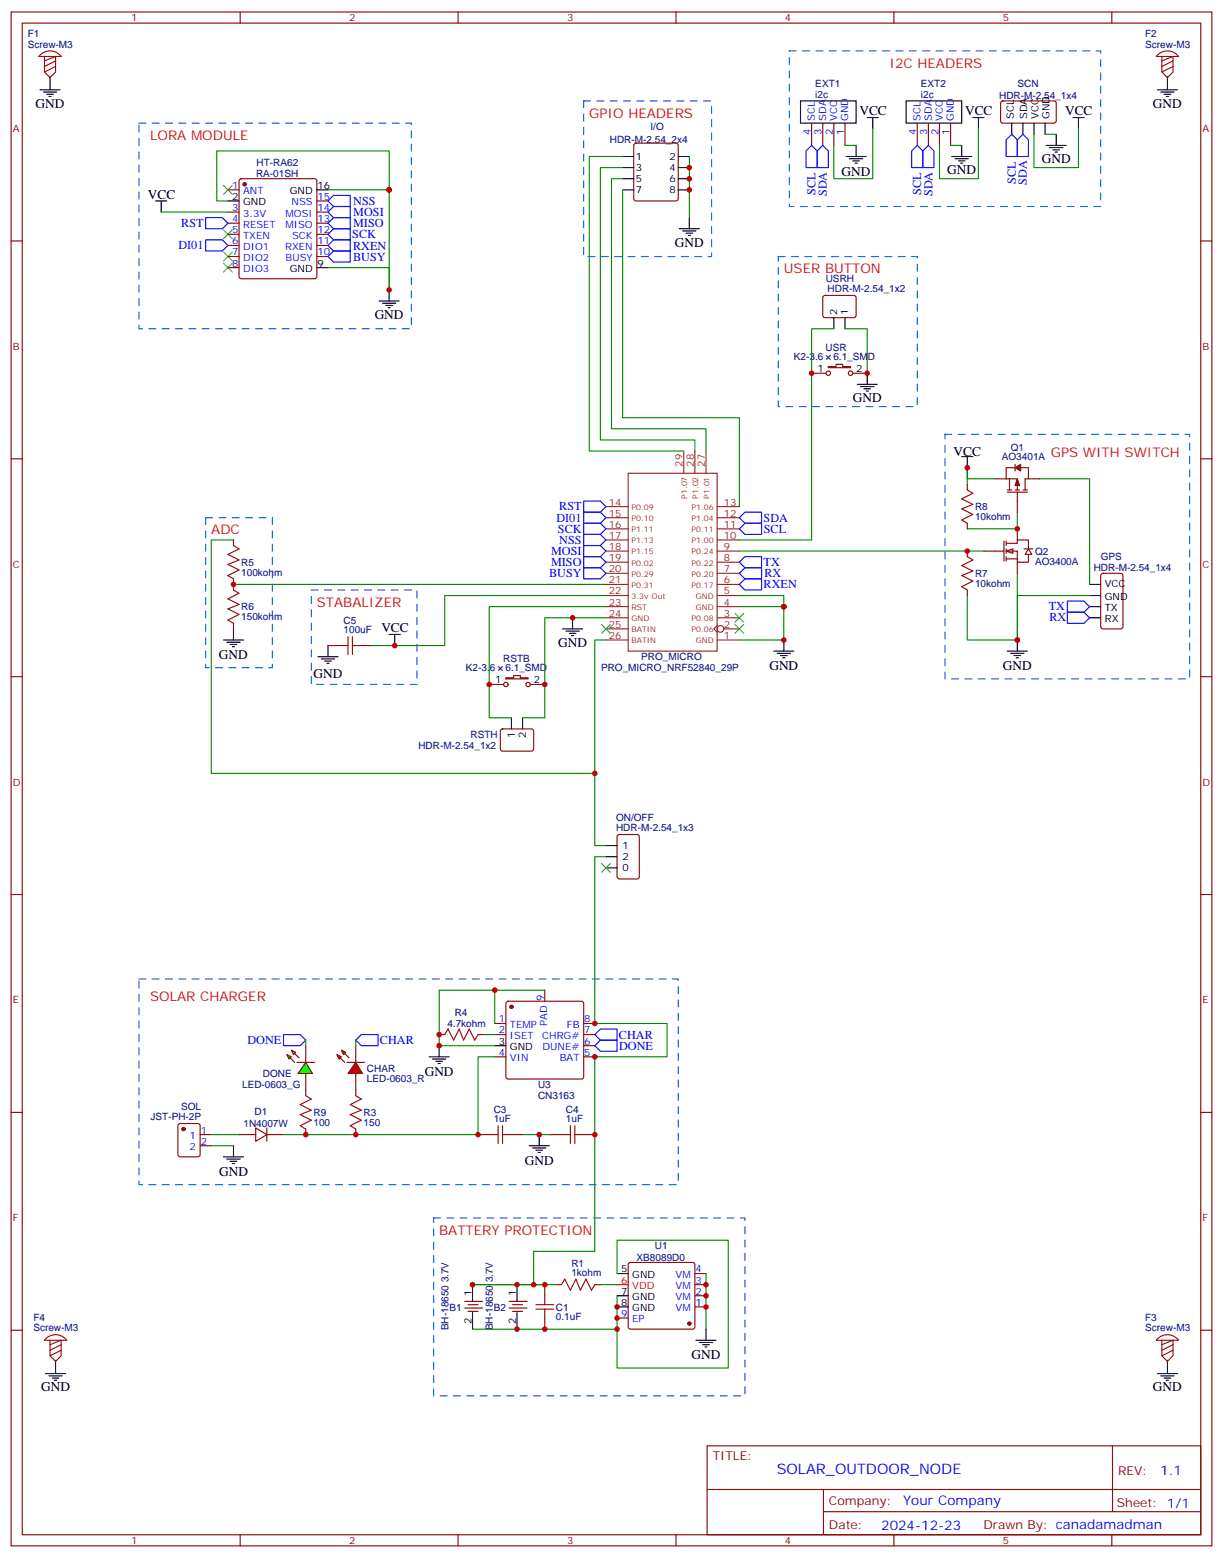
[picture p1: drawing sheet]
<svg xmlns="http://www.w3.org/2000/svg" width="388mm" height="494mm" viewBox="0 0 388 494" stroke-linecap="round" stroke-linejoin="round" font-family="sans-serif">
<g fill="none" stroke="#870000" stroke-width=".35">
<path d="M3.5 3.8h381v486.8h-381zM7.1 7.3h373.9v479.8h-373.9zM76.2 3.8v3.5M145.3 3.8v3.5M214.5 3.8v3.5M283.6 3.8v3.5M352.8 3.8v3.5M15.9 24.3v.7M317.7 32.2l.5-.2 16.5 .1 .4 .6v6l-.7 .4-16.5-.1-.4-.6v-5.7zM370.4 24.3v.7M76.1 56.9l.5-.2h23.2l.5 .2 .2 .5v30.4l-.2 .5-.5 .2h-23.2l-.5-.3-.3-.4v-30.4zM3.5 76.5h3.6"/>
<path d="M72.3 60.3h3.5M72.3 67.3h3.5M72.3 70.8h3.5M72.3 74.4h3.5M72.3 77.9h3.5M100.5 67.3h3.6M100.5 70.8h3.6M100.5 74.4h3.6M100.5 77.9h3.6M100.5 63.8h3.6M381 76.5h3.5M72.3 81.4h3.5"/>
<path d="M72.3 84.9h3.5M100.5 81.4h3.6M3.5 145.6h3.6M381 145.6h3.5M349.5 182.2l.5-.2h5.6l.7 .4v16.5l-.5 .6-5.8 .1-.7-.5-.1-16.4zM3.5 214.8h3.6M155.2 217.2h4.6M160.5 215.1h2.5v-.7h2.1v.7h2.5v.4h-7.1zM168.3 217.2h4.6M381 214.8h3.5M159 231.6l.5-.2h9.4l.4 .7v5.9l-.7 .4-9.4-.1-.5-.6v-5.6zM3.5 283.9h3.6"/>
<path d="M381 283.9h3.5M160.7 318l.5-.2h23.3l.5 .2 .2 .5v23.3l-.2 .5-.5 .2h-23.3l-.5-.3-.2-.4v-23.3zM172.9 314.3v3.5M97 331.9v5.3M157 324.8h3.5M157 328.4h3.5M157 335.4h3.5M185.2 324.8h3.5M185.2 328.4h3.5M185.2 335.4h3.5M185.2 331.9h3.5M3.5 353.1h3.6"/>
<path d="M97 340.7v5.3M381 353.1h3.5M147.5 415.1h5.6M147.5 413h5.6M148.5 416.2h3.2M148.5 414.1h3.2M161.6 415.1h5.6M161.6 413h5.6M162.6 416.2h3.2M162.6 414.1h3.2M195.8 418.3h3.5M199.6 400.9l.4-.2h19.8l.5 .2 .2 .5v19.7l-.2 .5-.5 .3h-19.8l-.5-.3-.2-.5v-19.7z"/>
<path d="M220.5 414.8h3.5M220.5 411.3h3.5M220.5 407.7h3.5M220.5 404.2h3.5M3.5 422.2h3.6M17.6 431.7v.7M370.4 431.7v.7M381 422.2h3.5M224.4 458.9h156.6v28.2h-156.6zM353 458.9v20.9M224.4 472.7h156.5M261.3 479.8h119.6"/>
<path d="M261.3 472.7v14.2M76.2 487.1v3.5M145.3 487.1v3.5M214.5 487.1v3.5M283.6 487.1v3.5M352.8 487.1v3.5"/>
<circle cx="160.5" cy="217.2" r=".71"/>
<circle cx="167.6" cy="217.2" r=".71"/>
</g>
<g fill="none" stroke="#8c2424" stroke-width=".35">
<path d="M199.3 150.2h28.2v56.5h-28.2zM217 143.2v7M220.5 143.2v7M224 143.2v7M192.3 174.9h7M192.3 171.4h7M192.3 167.9h7M192.3 178.4h7M192.3 160.8h7M192.3 164.3h7M227.5 174.9h7.1M227.5 171.4h7.1"/>
<path d="M227.5 167.9h7.1M227.5 178.4h7.1M227.5 160.8h7.1M227.5 164.3h7.1M192.3 199.6h7M192.3 196.1h7M192.3 192.5h7M192.3 189h7M192.3 185.5h7M192.3 182h7M227.5 198.5l-1 1.1 1 1.1M227.5 196.1h7.1"/>
<path d="M227.5 192.5h7.1M227.5 189h7.1M227.5 185.5h7.1M227.5 182h7.1M229.7 199.6h4.9M192.3 203.1h7M227.5 203.1h7.1"/>
<circle cx="228.6" cy="199.6" r="1.06"/>
</g>
<g fill="none" stroke="#00f" stroke-width=".35">
<path d="M65.3 76.1h5.3l1.7 1.8-1.7 1.8h-5.3zM65.3 69.1h5.3l1.7 1.7-1.7 1.8h-5.3zM104.1 63.8l1.7-1.8h5.3v3.5h-5.3zM104.1 67.3l1.7-1.8h5.3v3.6h-5.3zM104.1 70.8l1.7-1.7h5.3v3.5h-5.3zM104.1 74.4l1.7-1.8h5.3v3.5h-5.3zM105.8 76.1h5.3v3.6h-5.3l-1.7-1.8zM105.8 79.7h5.3v3.5h-5.3l-1.7-1.8zM185.2 159h5.3l1.8 1.8-1.8 1.8h-5.3zM185.2 162.6h5.3l1.8 1.7-1.8 1.8h-5.3zM185.2 166.1h5.3l1.8 1.8-1.8 1.7h-5.3zM185.2 169.6h5.3l1.8 1.8-1.8 1.7h-5.3z"/>
<path d="M185.2 173.1h5.3l1.8 1.8-1.8 1.8h-5.3zM185.2 176.7h5.3l1.8 1.7-1.8 1.8h-5.3zM185.2 180.2h5.3l1.8 1.8-1.8 1.7h-5.3zM234.6 185.5l1.8-1.8h5.3v3.6h-5.3z"/>
</g>
<g fill="none" stroke="#3c3" stroke-width=".35">
<path d="M70.9 58.8l2.8 2.9M73.7 58.8l-2.8 2.9M70.9 73l2.8 2.8M73.7 73l-2.8 2.8M70.9 83.5l2.8 2.9M70.9 80l2.8 2.8M73.7 83.5l-2.8 2.9M73.7 80l-2.8 2.8M190.9 198.2l2.8 2.8M193.7 198.2l-2.8 2.8M233.2 194.7l2.8 2.8M233.2 198.2l2.8 2.8"/>
<path d="M236 194.7l-2.8 2.8M236 198.2l-2.8 2.8"/>
</g>
<g fill="none" stroke="#000" stroke-width=".35">
<path d="M321 39.1v3.5M324.6 39.1v3.5M328.1 39.1v3.5M331.6 39.1v3.5M268.5 49.7h6.3M269.5 50.4h4.3M270.6 51.1h2.1M271.3 51.8h.7M271.6 46.1v3.6M72.3 63.8h3.5M100.5 60.3h3.6M100.5 84.9h3.6"/>
<path d="M345.7 185.5h3.5M345.7 189h3.5M345.7 192.5h3.5M345.7 196.1h3.5M245.5 206.7h6.4M246.6 207.4h4.2M247.6 208.1h2.2M248.4 208.8h.7M248.7 203.1v3.6M162.3 227.8v3.6M165.8 227.8v3.6M157 331.9h3.5"/>
<path d="M149.9 407.7v5.3M149.9 416.6v5.3M164 407.7v5.3M164 416.6v5.3M195.8 404.2h3.5M195.8 411.3h3.5M195.8 414.8h3.5"/>
</g>
<g fill="#870000" stroke="#870000" stroke-width=".35">
<circle cx="77.6" cy="58.5" r=".53"/>
<circle cx="218.7" cy="420.1" r=".53"/>
<circle cx="162.3" cy="319.5" r=".53"/>
</g>
<g fill="none" stroke="#a10000" stroke-width=".35">
<path d="M12.8 17.4a4.4 4.4 0 0 1 6.6 .5h-7.1zM14.1 17.9v5l1.8 1.7 1.7-1.7v-5l-3.5 1.4M17.6 19.3l-3.5 1.8M367.3 17.4a4.4 4.4 0 0 1 6.6 .5h-7zM368.7 17.9v5l1.7 1.7 1.8-1.7v-5l-3.5 1.4M372.2 19.3l-3.5 1.8M17.6 21.1l-3.5 1.8M372.2 21.1l-3.5 1.8M14.5 424.9a4.4 4.4 0 0 1 6.7 .5h-7.1zM15.9 425.4v4.9l1.7 1.8 1.8-1.8v-4.9l-3.5 1.4M19.4 428.6l-3.5 1.7M19.4 426.8l-3.5 1.8"/>
<path d="M367.3 424.9a4.4 4.4 0 0 1 6.6 .5h-7zM368.7 425.4v4.9l1.7 1.8 1.8-1.8v-4.9l-3.5 1.4M372.2 428.6l-3.5 1.7M372.2 426.8l-3.5 1.8"/>
</g>
<path d="M195.8 407.7h3.5" fill="none" stroke="#f00" stroke-width=".35"/>
<path d="M224 404.2v17.7" fill="none" stroke="#008700" stroke-width=".35"/>
<g fill="#0f0" stroke="#870000" stroke-width=".35">
<path d="M92.4 333.3l1.4 .7-.7 .7z"/>
<path d="M91 334.7l1.4 .7-.7 .7z"/>
</g>
<g fill="#870000" stroke="#870000" stroke-width=".35">
<path d="M93.5 334.4l1.4 1.4z"/>
<path d="M92.1 335.8l1.4 1.4z"/>
</g>
<path d="M94.2 337.2h5.6z" fill="#f00" stroke="#870000" stroke-width=".35"/>
<path d="M97 337.2l2.1 3.5h-4.6z" fill="#0f0" stroke="#870000" stroke-width=".35"/>
<g fill="#f00" stroke="#870000" stroke-width=".35">
<path d="M112.9 337.2l2.1 3.5h-4.6z"/>
<path d="M110.1 337.2h5.6z"/>
</g>
<g fill="#870000" stroke="#870000" stroke-width=".35">
<path d="M107.9 335.8l1.5 1.4z"/>
<path d="M109.4 334.4l1.4 1.4z"/>
</g>
<g fill="#f00" stroke="#870000" stroke-width=".35">
<path d="M106.9 334.7l1.4 .7-.7 .7z"/>
<path d="M108.3 333.3l1.4 .7-.7 .7z"/>
</g>
<g fill="none" stroke="#870000" stroke-width=".35">
<path d="M257.5 39.1v7M261.1 39.1v7M264.6 39.1v7M268.1 39.1v7M291 39.1v7M294.6 39.1v7M298.1 39.1v7M301.6 39.1v7M315.7 152h3.6M319.3 152h3.5v3.5M319.6 156.2h6.4M319.6 155.5h1.4"/>
<path d="M320.3 152v3.5M322.1 148.4h-2.8v3.6M322.1 147.4v2.1M322.1 155.5h1.4M322.8 156.2v6.4M323.8 148.4h2.5v3.6h-1v3.5M324.6 155.5h1.4M326.3 152h3.5M112.9 331.9v5.3M56.7 356.8l.4-.2h5.7l.6 .4 .1 9.5-.5 .6-5.9 .1-.6-.5-.1-9.4zM112.9 340.7v5.3M63.5 360.1h3.5"/>
<path d="M63.5 363.6h3.5"/>
</g>
<g fill="none" stroke="#000" stroke-width=".35">
<path d="M254 32h17.6v7.1h-17.6zM287.5 32h17.7v7.1h-17.7zM49.4 63.8h3.5M51.2 63.8v3.5M215.5 72.6h6.4M216.6 73.3h4.2M217.7 74h2.1M218.4 74.7h.7M218.7 69.1v3.5M120.3 95.5h6.3M121.4 96.2h4.2M122.4 96.9h2.1"/>
<path d="M123.1 97.6h.7M123.5 92v3.5M305.2 144.9h3.5M306.9 144.9v3.5M74.1 199.6v3.5M70.9 203.1h6.4M72 203.8h4.2M73 204.5h2.1M73.7 205.2h.7M100.9 208.4h6.3M102 209.1h4.2M103 209.8h2.1"/>
<path d="M103.7 210.5h.7M104.1 204.9v3.5M123.5 201.4h3.5M125.2 201.4v3.5M319.6 206.7h6.4M320.7 207.4h4.2M321.7 208.1h2.1M322.4 208.8h.7M322.8 203.1v3.6M136.2 335.4h6.3M137.2 336.1h4.3M138.3 336.8h2.1"/>
<path d="M139 337.5h.7M139.3 331.9v3.5M70.9 367.2h6.4M72 367.9h4.2M73 368.6h2.1M73.7 369.3h.7M74.1 363.6v3.6M167.9 363.6h6.4M169 364.3h4.2M170 365.1h2.2M170.7 365.8h.7M171.1 360.1v3.5"/>
<path d="M220.8 425.4h6.4M221.9 426.1h4.2M223 426.8h2.1M223.7 427.5h.7M224 421.9v3.5"/>
</g>
<g fill="#870000" stroke="#870000" stroke-width=".35">
<path d="M322.8 152l.7 2.1h-1.4z"/>
<path d="M322.1 148.4l1.7-1v2.1z"/>
<circle cx="58.2" cy="358.4" r=".53"/>
</g>
<g fill="none" stroke="#008700" stroke-width=".35">
<path d="M51.2 67.3h21.1M72.3 63.8h-3.5v-15.9h54.7v44.1v-7.1h-19.4M104.1 60.3h19.4M315.7 152h-8.8v-3.6v5.3M329.8 152h15.9v33.5M74.1 171.4h-7.1v74.1h118.2M234.6 174.9h77.6M322.8 162.6v5.3h-15.9M74.1 185.5h118.2M192.3 196.1h-19.4v31.7h-7.1M192.3 192.5h-37.1v35.3h7.1M234.6 189h14.1v14.1h-14.1"/>
<path d="M234.6 192.5h14.1M322.8 182v21.1h-15.9v-14.1M345.7 189h-22.9v14.1M157 314.3h-17.7v17.6M153.5 328.4h3.5M67 363.6h7.1M149.9 407.7h26.5M190.5 407.7h5.3M195.8 418.3v3.6h-45.9"/>
</g>
<path d="M44.1 39.1h86.4v65.3h-86.4zM185.2 32h40.6v49.4h-40.6zM299.9 137.9h77.6v77.6h-77.6zM65.3 164.3h21.1v47.6h-21.1zM98.8 187.3h33.5v29.9h-33.5zM44.1 310.7h171.1v65.3h-171.1zM137.6 386.6h98.8v56.4h-98.8z" fill="none" stroke="#06f" stroke-width=".35" stroke-dasharray="2.1 2.1"/>
<g fill="#fff" stroke="#870000" stroke-width=".35">
<path d="M319.3 174.9l2.1-.7v1.4z"/>
<path d="M326.3 174.2l1.1 1.8h-2.1z"/>
</g>
<g fill="none" stroke="#870000" stroke-width=".35">
<path d="M201.3 45.6l.5-.2h12.7l.5 .2 .2 .5v17l-.2 .5-.5 .2h-12.7l-.5-.3-.2-.4v-17zM261.3 94l.5-.2h9.4l.4 .7v5.9l-.7 .4h-9.4l-.4-.7v-5.6zM257.5 118.5h4.6M262.8 116.3h2.5v-.7h2.1v.7h2.5v.4h-7.1zM270.6 118.5h4.6M306.9 153.7v1.8M74.1 171.4v1.7M306.9 166.1v1.8M306.9 174.9v1.8M312.2 174.9h6.4M318.6 171.7v6.4M319.3 172.4h3.5v-1h3.5v2.8"/>
<path d="M319.3 174.9h3.5v3.5h3.5v-2.4M319.3 177.4h3.5M319.3 171.7v1.4M319.3 174.2v1.4M319.3 176.7v1.4M322.8 167.9v3.5M322.8 178.4v3.6M324.9 174.2h2.8M74.1 183.7v3.6M74.1 197.8v1.8M306.9 187.3v1.7M104.1 204.9h3.5"/>
<path d="M114.7 204.9h3.5M196 265.1l.5-.2h5.6l.7 .4v13l-.4 .6-5.9 .1-.7-.5v-12.9zM139.3 328.4h1.8M151.7 328.4h1.8M81.1 358l3.6 2.1-3.6 2.1zM84.7 358v4.2M97 346v1.8M97 358.4v1.7M112.9 346v1.8M112.9 358.4v1.7M75.8 360.1h5.3M84.7 360.1h5.3"/>
<path d="M151.7 360.1h3.5M162.3 360.1h3.5M174.6 360.1h3.6M185.2 360.1h3.5M172.9 407.7v3.6M172.9 418.3v3.6M176.4 407.7h1.8M188.7 407.7h1.8"/>
<circle cx="262.8" cy="118.5" r=".71"/>
<circle cx="269.9" cy="118.5" r=".71"/>
</g>
<g fill="none" stroke="#008700" stroke-width=".35">
<path d="M197.6 49.7h-10.6v93.5h30M197.6 53.2h-7.1v86.4h30v3.6M197.6 56.7h-3.6v79.4h30v7.1M218.7 49.7v19.4M268.1 46.1h3.5M276.9 40.9v15.8h-12.3v-10.6M301.6 46.1h3.6M310.4 40.9v15.8h-12.3v-10.6M331.6 42.6h3.5M342.2 40.9v12.3h-14.1v-10.6M197.6 60.3v72.3h37v28.2M264.6 104.4h-7.1v67h-22.9"/>
<path d="M268.1 104.4h7.1v14.1M192.3 189h-51.2v15.9h-22.9M192.3 203.1h-3.6v65.3h3.6M185.2 245.5h3.5M192.3 271.9h-3.6v52.9h23v10.6h-23v61.8h-19.4v10.5M172.9 314.3h-15.9v10.5M97 330.1v1.8M112.9 330.1v1.8M139.3 331.9h17.7M157 335.4h-5.3v24.7h-61.7M67 360.1h8.8M165.8 360.1h8.8"/>
<path d="M195.8 411.3v7M195.8 404.2v-10.6h35.3v40.6h-35.3v-12.3"/>
</g>
<g fill="none" stroke="#a10000" stroke-width=".35">
<path d="M306.9 155.5l1.8 1.1-3.5 1.7 3.5 1.8-3.5 1.4 3.5 1.8-3.5 1.7 1.7 1.1M74.1 173.1l1.7 1.1-3.5 1.8 3.5 1.7-3.5 1.4 3.5 1.8-3.5 1.8 1.8 1M306.9 176.7l1.8 1-3.5 1.8 3.5 1.8-3.5 1.4 3.5 1.7-3.5 1.8 1.7 1.1M74.1 187.3l1.7 1-3.5 1.8 3.5 1.7-3.5 1.5 3.5 1.7-3.5 1.8 1.8 1M107.6 204.9h2.8M110.4 202.1v5.6M111.8 204.9h2.9M111.8 202.1v5.6M141.1 328.4l1.1-1.8 1.7 3.5 1.8-3.5 1.4 3.5 1.8-3.5 1.7 3.5 1.1-1.7M97 347.8l1.8 1-3.6 1.8 3.6 1.8-3.6 1.4 3.6 1.7-3.6 1.8 1.8 1.1M112.9 347.8l1.8 1-3.6 1.8 3.6 1.8-3.6 1.4 3.6 1.7-3.6 1.8 1.8 1.1M158 357.3v5.6"/>
<path d="M159.5 357.3v5.6M181 357.3v5.6M182.4 357.3v5.6M155.2 360.1h2.8M159.5 360.1h2.8M178.2 360.1h2.8M182.4 360.1h2.8M170 415.5h5.7M170 414.1h5.7M172.9 411.3v2.8M172.9 415.5v2.8M178.2 407.7l1-1.7 1.8 3.5 1.7-3.5 1.4 3.5 1.8-3.5 1.8 3.5 1-1.8"/>
</g>
<g fill="none" stroke="#000" stroke-width=".35">
<path d="M12.7 28.5h6.3M13.8 29.2h4.2M14.8 29.9h2.1M15.5 30.6h.7M15.9 25v3.5M275.2 37.3h3.5M276.9 37.3v3.6M308.7 37.3h3.5M310.4 37.3v3.6M340.4 37.3h3.6M342.2 37.3v3.6M367.2 28.5h6.4"/>
<path d="M368.3 29.2h4.2M369.4 29.9h2.1M370.1 30.6h.7M370.4 25v3.5M197.6 49.7h3.5M197.6 53.2h3.5M197.6 56.7h3.5M215.2 49.7h3.5M215.2 53.2h3.5M215.2 56.7h3.5M302 49.7h6.3M303 50.4h4.3"/>
<path d="M304.1 51.1h2.1M304.8 51.8h.7M305.2 46.1v3.6M332 46.1h6.3M333 46.8h4.3M334.1 47.6h2.1M334.8 48.3h.7M335.1 42.6v3.5M197.6 60.3h3.5M215.2 60.3h3.5M264.6 100.8v3.6M268.1 100.8v3.6"/>
<path d="M275.2 118.5v3.5M272 122h6.3M273 122.7h4.3M274.1 123.4h2.1M274.8 124.1h.7M178.5 199.6h6.4M181.7 196.1v3.5M179.6 200.3h4.2M180.6 201h2.1M181.3 201.7h.7M192.3 275.4h3.5M192.3 268.4h3.5"/>
<path d="M192.3 271.9h3.5M14.5 436h6.3M15.5 436.7h4.3M16.6 437.4h2.1M17.3 438.1h.7M17.6 432.4v3.6M367.2 436h6.4M368.3 436.7h4.2M369.4 437.4h2.1M370.1 438.1h.7M370.4 432.4v3.6"/>
</g>
<g fill="none" stroke="#00f" stroke-width=".35">
<path d="M255.8 47.9l1.7-1.8 1.8 1.8v5.3h-3.5zM259.3 47.9l1.8-1.8 1.7 1.8v5.3h-3.5zM291 46.1l1.8 1.8v5.3h-3.5v-5.3zM294.6 46.1l1.7 1.8v5.3h-3.5v-5.3zM321 42.6l1.8 1.8v5.3h-3.5v-5.3zM324.6 42.6l1.7 1.8v5.3h-3.5v-5.3zM234.6 178.4l1.8-1.7h5.3v3.5h-5.3zM234.6 164.3l1.8-1.7h5.3v3.5h-5.3zM236.4 166.1h5.3v3.5h-5.3l-1.8-1.7zM234.6 182l1.8-1.8h5.3v3.5h-5.3zM338.7 190.8h5.3l1.7 1.7-1.7 1.8h-5.3zM338.7 194.3h5.3l1.7 1.8-1.7 1.7h-5.3z"/>
<path d="M90 328.4h5.2l1.8 1.7-1.8 1.8h-5.2zM114.7 328.4h5.2v3.5h-5.2l-1.8-1.8zM188.7 328.4l1.8-1.8h5.3v3.5h-5.3zM188.7 331.9l1.8-1.8h5.3v3.6h-5.3z"/>
</g>
<path d="M250.5 16.2h98.7v49.3h-98.7zM246.9 81.4h44.1v47.6h-44.1z" fill="none" stroke="#06f" stroke-width=".35" stroke-dasharray="2.1 2.1"/>
<path d="M190.9 274l2.8 2.9M193.7 274l-2.8 2.9" fill="none" stroke="#3c3" stroke-width=".35"/>
<g fill="#c00">
<circle cx="224" cy="407.7" r=".88"/>
<circle cx="224" cy="411.3" r=".88"/>
<circle cx="224" cy="414.8" r=".88"/>
<circle cx="155.2" cy="217.2" r=".88"/>
<circle cx="172.9" cy="217.2" r=".88"/>
<circle cx="123.5" cy="60.3" r=".88"/>
<circle cx="123.5" cy="92" r=".88"/>
<circle cx="248.7" cy="203.1" r=".88"/>
<circle cx="248.7" cy="192.5" r=".88"/>
<circle cx="306.9" cy="148.4" r=".88"/>
<circle cx="322.8" cy="203.1" r=".88"/>
<circle cx="74.1" cy="185.5" r=".88"/>
<circle cx="306.9" cy="174.9" r=".88"/>
<circle cx="172.9" cy="407.7" r=".88"/>
<circle cx="164" cy="421.9" r=".88"/>
<circle cx="164" cy="407.7" r=".88"/>
<circle cx="149.9" cy="407.7" r=".88"/>
<circle cx="188.7" cy="245.5" r=".88"/>
<circle cx="188.7" cy="324.8" r=".88"/>
<circle cx="188.7" cy="335.4" r=".88"/>
<circle cx="169.3" cy="407.7" r=".88"/>
<circle cx="188.7" cy="360.1" r=".88"/>
<circle cx="125.2" cy="204.9" r=".88"/>
<circle cx="322.8" cy="167.9" r=".88"/>
<circle cx="275.2" cy="118.5" r=".88"/>
<circle cx="218.7" cy="53.2" r=".88"/>
<circle cx="218.7" cy="56.7" r=".88"/>
<circle cx="218.7" cy="60.3" r=".88"/>
<circle cx="171.1" cy="360.1" r=".88"/>
<circle cx="97" cy="360.1" r=".88"/>
<circle cx="151.7" cy="360.1" r=".88"/>
<circle cx="157" cy="314.3" r=".88"/>
<circle cx="181.7" cy="196.1" r=".88"/>
<circle cx="112.9" cy="360.1" r=".88"/>
<circle cx="139.3" cy="331.9" r=".88"/>
<circle cx="139.3" cy="328.4" r=".88"/>
<circle cx="257.5" cy="118.5" r=".88"/>
<circle cx="195.8" cy="414.8" r=".88"/>
<circle cx="195.8" cy="418.3" r=".88"/>
<circle cx="172.9" cy="421.9" r=".88"/>
<circle cx="195.8" cy="421.9" r=".88"/>
</g>
<text font-size="4.6" fill="#00f" x="246.5" y="467.9">SOLAR_OUTDOOR_NODE</text>
<g font-size="4.2" fill="#f00">
<text x="282.2" y="21.4">I2C HEADERS</text>
<text x="187" y="37.3">GPIO HEADERS</text>
<text x="47.6" y="44.4">LORA MODULE</text>
<text x="248.7" y="86.7">USER BUTTON</text>
<text x="333.4" y="144.9">GPS WITH SWITCH</text>
<text x="67" y="169.6">ADC</text>
<text x="100.5" y="192.5">STABALIZER</text>
<text x="47.6" y="317.8">SOLAR CHARGER</text>
<text x="139.3" y="391.9">BATTERY PROTECTION</text>
</g>
<g font-size="4.2">
<text x="11.3" y="34.1">GND</text>
<text x="365.8" y="34.1">GND</text>
<text x="272.7" y="36.6">VCC</text>
<text x="306.2" y="36.6">VCC</text>
<text x="338" y="36.6">VCC</text>
<text x="330.6" y="51.8">GND</text>
<text x="267.1" y="55.8">GND</text>
<text x="300.6" y="55.3">GND</text>
<text x="46.9" y="63.1">VCC</text>
<text x="214.1" y="78.2">GND</text>
<text x="118.9" y="101.2">GND</text>
<text x="270.6" y="127.6">GND</text>
<text x="302.6" y="144.6">VCC</text>
<text x="121" y="200.7">VCC</text>
<text x="69.4" y="209.3">GND</text>
<text x="177.1" y="205.2">GND</text>
<text x="99.5" y="215.1">GND</text>
<text x="244.1" y="212.7">GND</text>
<text x="318.2" y="212.7">GND</text>
<text x="134.8" y="341.5">GND</text>
<text x="166.5" y="369.7">GND</text>
<text x="69.5" y="373.3">GND</text>
<text x="219.4" y="431.4">GND</text>
<text x="13.1" y="441.6">GND</text>
<text x="365.8" y="441.6">GND</text>
</g>
<g font-size="4.2" fill="#00f">
<text x="368.2" y="468.2">1.1</text>
<text x="286.5" y="477.7">Your Company</text>
<text x="279.6" y="485.5">2024-12-23</text>
</g>
<g font-size="3.9" fill="#00f">
<text x="322.3" y="58.4" transform="rotate(-90 322.3 58.4)">SCL</text>
<text x="325.8" y="58.8" transform="rotate(-90 325.8 58.8)">SDA</text>
<text x="112.1" y="65.1">NSS</text>
<text x="258.8" y="61.9" transform="rotate(-90 258.8 61.9)">SCL</text>
<text x="262.3" y="62.3" transform="rotate(-90 262.3 62.3)">SDA</text>
<text x="292.3" y="61.9" transform="rotate(-90 292.3 61.9)">SCL</text>
<text x="295.8" y="62.3" transform="rotate(-90 295.8 62.3)">SDA</text>
<text x="112.1" y="68.6">MOSI</text>
<text x="57.5" y="72.1">RST</text>
<text x="111.8" y="75.7">SCK</text>
<text x="112" y="72.2">MISO</text>
<text x="56.6" y="79.1">DI01</text>
<text x="112" y="82.7">BUSY</text>
<text x="112" y="79.2">RXEN</text>
<text x="176.5" y="165.6">DI01</text>
<text x="177.4" y="162">RST</text>
<text x="242.3" y="165.6">SDA</text>
<text x="177" y="169.1">SCK</text>
<text x="177.4" y="172.6">NSS</text>
<text x="242.4" y="169.2">SCL</text>
<text x="174.8" y="176.2">MOSI</text>
<text x="174.8" y="179.7">MISO</text>
<text x="242.3" y="179.8">TX</text>
<text x="174.2" y="183.2">BUSY</text>
<text x="242.6" y="183.3">RX</text>
<text x="242.3" y="186.7">RXEN</text>
<text x="332.8" y="193.8">TX</text>
<text x="333" y="197.2">RX</text>
<text x="196.4" y="329.7">CHAR</text>
<text x="78.5" y="331.4">DONE</text>
<text x="120.5" y="331.5">CHAR</text>
<text x="196.4" y="333.3">DONE</text>
</g>
<g font-size="3.9" fill="#800">
<text x="226.1" y="463.5">TITLE:</text>
<text x="354.8" y="468.2">REV:</text>
<text x="263" y="477.7">Company:</text>
<text x="354.4" y="478.3">Sheet: 1/1</text>
<text x="263" y="485.4">Date:</text>
<text x="312.1" y="485.4">Draw</text>
<text x="322.2" y="485.4">n By: canadamadman</text>
</g>
<g font-size="3.2" fill="#000080">
<text x="8.8" y="11.9">F1</text>
<text x="363.4" y="11.9">F2</text>
<text x="8.8" y="15.1">Screw-M3</text>
<text x="363.4" y="15.1">Screw-M3</text>
<text x="258.7" y="27.8">EXT1</text>
<text x="292.2" y="27.8">EXT2</text>
<text x="322.8" y="27.8">SCN</text>
<text x="258.7" y="31">i2c</text>
<text x="292.2" y="31">i2c</text>
<text x="317" y="31.4">HDR-M-2.54_1x4</text>
<text x="206.4" y="41.2">I/O</text>
<text x="193.5" y="45.5">HDR-M-2.54_2x4</text>
<text x="81.4" y="52.6">HT-RA62</text>
<text x="81.2" y="56.1">RA-01SH</text>
<text x="262" y="89.5">USRH</text>
<text x="262.6" y="92.7">HDR-M-2.54_1x2</text>
<text x="262" y="111.4">USR</text>
<text x="251.9" y="114.3">K2-3.6</text>
<text x="264.4" y="114.3">6.1_SMD</text>
<text x="320.7" y="143.1">Q1</text>
<text x="317.9" y="146.1">AO3401A</text>
<text x="309.4" y="161.9">R8</text>
<text x="309.4" y="165.1">10kohm</text>
<text x="76.6" y="179.6">R5</text>
<text x="328.4" y="179.3">AO3400A</text>
<text x="328.4" y="176">Q2</text>
<text x="349.3" y="177.8">GPS</text>
<text x="76.6" y="182.8">100kohm</text>
<text x="309.4" y="183.1">R7</text>
<text x="347" y="181.3">HDR-M-2.54_1x4</text>
<text x="309.4" y="186.3">10kohm</text>
<text x="76.6" y="196.9">150kohm</text>
<text x="76.6" y="193.7">R6</text>
<text x="109" y="197.9">C5</text>
<text x="109" y="201">100uF</text>
<text x="203.5" y="209.6">PRO_MICRO</text>
<text x="147.8" y="213.1">K2-3.6</text>
<text x="159.6" y="210.2">RSTB</text>
<text x="160.4" y="213.1">6.1_SMD</text>
<text x="190.7" y="213">PRO_MICRO_NRF52840_29P</text>
<text x="132.7" y="237.8">HDR-M-2.54_1x2</text>
<text x="149.3" y="234.2">RSTH</text>
<text x="195.5" y="263.8">HDR-M-2.54_1x3</text>
<text x="195.5" y="260.6">ON/OFF</text>
<text x="144.3" y="322.4">R4</text>
<text x="141.9" y="326">4.7kohm</text>
<text x="83.4" y="341.9">DONE</text>
<text x="116.4" y="340.1">CHAR</text>
<text x="76.8" y="345.4">LED-0603_G</text>
<text x="116.4" y="343.3">LED-0603_R</text>
<text x="170.7" y="345.5">U3</text>
<text x="57.5" y="352.2">SOL</text>
<text x="80.8" y="353.8">D1</text>
<text x="156.6" y="353.1">C3</text>
<text x="170.7" y="348.7">CN3163</text>
<text x="179.6" y="353.1">C4</text>
<text x="47.8" y="355.4">JST-PH-2P</text>
<text x="77.3" y="357.7">1N4007W</text>
<text x="99.5" y="357.4">100</text>
<text x="99.5" y="354.2">R9</text>
<text x="115.4" y="357.4">150</text>
<text x="115.4" y="354.2">R3</text>
<text x="156.6" y="356.2">1uF</text>
<text x="179.6" y="356.2">1uF</text>
<text x="181.3" y="402">R1</text>
<text x="202" y="400.1">XB8089D0</text>
<text x="207.8" y="396.4">U1</text>
<text x="181.3" y="404.9">1kohm</text>
<text x="10.6" y="419.3">F4</text>
<text x="142.6" y="415.9">B1</text>
<text x="156.7" y="415.9">B2</text>
<text x="176.4" y="419.1">0.1uF</text>
<text x="176.4" y="416">C1</text>
<text x="363.4" y="419.3">F3</text>
<text x="10.6" y="422.6">Screw-M3</text>
<text x="142.3" y="422.2" transform="rotate(-90 142.3 422.2)">BH-18650 3.7V</text>
<text x="156.4" y="422.2" transform="rotate(-90 156.4 422.2)">BH-18650 3.7V</text>
<text x="363.4" y="422.6">Screw-M3</text>
</g>
<g font-size="3.2" fill="#800">
<text x="41.6" y="6.8">1</text>
<text x="110.8" y="6.8">2</text>
<text x="179.9" y="6.8">3</text>
<text x="249.1" y="6.8">4</text>
<text x="318.2" y="6.8">5</text>
<text x="4.1" y="41.9">A</text>
<text x="381.5" y="41.9">A</text>
<text x="4.1" y="111.1">B</text>
<text x="381.5" y="111.1">B</text>
<text x="4.1" y="180.2">C</text>
<text x="381.5" y="180.2">C</text>
<text x="4.1" y="249.3">D</text>
<text x="381.5" y="249.3">D</text>
<text x="4.1" y="318.5">E</text>
<text x="381.5" y="318.5">E</text>
<text x="4.1" y="387.6">F</text>
<text x="381.5" y="387.6">F</text>
<text x="41.6" y="490.1">1</text>
<text x="110.8" y="490.1">2</text>
<text x="179.9" y="490.1">3</text>
<text x="249.1" y="490.1">4</text>
<text x="318.2" y="490.1">5</text>
</g>
<g font-size="3.2" fill="#00f">
<text x="258.6" y="38.4" transform="rotate(-90 258.6 38.4)">SCL</text>
<text x="262.1" y="38.4" transform="rotate(-90 262.1 38.4)">SDA</text>
<text x="265.6" y="38.4" transform="rotate(-90 265.6 38.4)">VCC</text>
<text x="269.2" y="38.4" transform="rotate(-90 269.2 38.4)">GND</text>
<text x="292.1" y="38.4" transform="rotate(-90 292.1 38.4)">SCL</text>
<text x="295.6" y="38.4" transform="rotate(-90 295.6 38.4)">SDA</text>
<text x="299.2" y="38.4" transform="rotate(-90 299.2 38.4)">VCC</text>
<text x="302.7" y="38.4" transform="rotate(-90 302.7 38.4)">GND</text>
<text x="257.2" y="42.9" transform="rotate(-90 257.2 42.9)">4</text>
<text x="260.7" y="42.9" transform="rotate(-90 260.7 42.9)">3</text>
<text x="264.2" y="42.9" transform="rotate(-90 264.2 42.9)">2</text>
<text x="267.8" y="42.9" transform="rotate(-90 267.8 42.9)">1</text>
<text x="290.7" y="42.9" transform="rotate(-90 290.7 42.9)">4</text>
<text x="294.2" y="42.9" transform="rotate(-90 294.2 42.9)">3</text>
<text x="297.7" y="42.9" transform="rotate(-90 297.7 42.9)">2</text>
<text x="301.3" y="42.9" transform="rotate(-90 301.3 42.9)">1</text>
<text x="73.7" y="59.9">1</text>
<text x="77.2" y="61.7">ANT</text>
<text x="92.5" y="65.2">NSS</text>
<text x="100.7" y="63.4">15</text>
<text x="73.7" y="67">3</text>
<text x="73.7" y="70.5">4</text>
<text x="77.2" y="68.7">3.3V</text>
<text x="90.6" y="68.7">MOSI</text>
<text x="100.7" y="70.5">13</text>
<text x="100.7" y="67">14</text>
<text x="73.7" y="74">5</text>
<text x="73.7" y="77.5">6</text>
<text x="77.2" y="72.2">RESET</text>
<text x="77.2" y="75.8">TXEN</text>
<text x="90.6" y="72.2">MISO</text>
<text x="92.7" y="75.8">SCK</text>
<text x="100.7" y="77.5">11</text>
<text x="100.7" y="74">12</text>
<text x="73.7" y="81.1">7</text>
<text x="77.2" y="79.3">DIO1</text>
<text x="77.2" y="82.8">DIO2</text>
<text x="90.5" y="79.3">RXEN</text>
<text x="90.6" y="82.8">BUSY</text>
<text x="100.7" y="81.1">10</text>
<text x="73.7" y="84.6">8</text>
<text x="77.2" y="86.4">DIO3</text>
<text x="172.5" y="317.6" transform="rotate(-90 172.5 317.6)">9</text>
<text x="158.3" y="324.5">1</text>
<text x="158.3" y="328">2</text>
<text x="161.8" y="326.2">TEMP</text>
<text x="161.8" y="329.8">ISET</text>
<text x="172" y="329.8">CHRG#</text>
<text x="173.6" y="325.6" transform="rotate(-90 173.6 325.6)">PAD</text>
<text x="179.9" y="326.2">FB</text>
<text x="185.4" y="328">7</text>
<text x="185.4" y="324.5">8</text>
<text x="158.3" y="335.1">4</text>
<text x="172.2" y="333.3">DUNE#</text>
<text x="185.4" y="335.1">5</text>
<text x="185.4" y="331.5">6</text>
<text x="161.8" y="336.8">VIN</text>
<text x="177.6" y="336.8">BAT</text>
<text x="63.7" y="359.8">1</text>
<text x="60.2" y="361.5">1</text>
<text x="60.2" y="365.1">2</text>
<text x="63.7" y="363.3">2</text>
<text x="214.3" y="405.6">VM</text>
<text x="220.7" y="407.4">3</text>
<text x="220.7" y="403.9">4</text>
<text x="214.3" y="412.7">VM</text>
<text x="214.3" y="409.2">VM</text>
<text x="220.7" y="410.9">2</text>
<text x="197.1" y="418">9</text>
<text x="200.6" y="419.7">EP</text>
<text x="214.3" y="416.2">VM</text>
<text x="220.7" y="414.4">1</text>
</g>
<g font-size="3.2">
<text x="321.7" y="37.8" transform="rotate(-90 321.7 37.8)">SCL</text>
<text x="326" y="37.8" transform="rotate(-90 326 37.8)">SDA</text>
<text x="329.5" y="37.8" transform="rotate(-90 329.5 37.8)">VCC</text>
<text x="333" y="37.8" transform="rotate(-90 333 37.8)">GND</text>
<text x="201.8" y="50.7">1</text>
<text x="212.5" y="50.7">2</text>
<text x="100.7" y="59.9">16</text>
<text x="201.8" y="54.3">3</text>
<text x="201.8" y="57.8">5</text>
<text x="212.5" y="54.3">4</text>
<text x="212.5" y="57.8">6</text>
<text x="73.7" y="63.4">2</text>
<text x="77.2" y="65.2">GND</text>
<text x="92" y="61.7">GND</text>
<text x="201.8" y="61.3">7</text>
<text x="212.5" y="61.3">8</text>
<text x="92" y="86.4">GND</text>
<text x="100.7" y="84.6">9</text>
<text x="265.6" y="100.1" transform="rotate(-90 265.6 100.1)">2</text>
<text x="269.2" y="100.1" transform="rotate(-90 269.2 100.1)">1</text>
<text x="259.4" y="118.1">1</text>
<text x="271.6" y="118.1">2</text>
<text x="350.6" y="186.2">VCC</text>
<text x="350.6" y="190.4">GND</text>
<text x="350.6" y="194">TX</text>
<text x="350.6" y="197.5">RX</text>
<text x="157.1" y="216.9">1</text>
<text x="169.3" y="216.9">2</text>
<text x="163.3" y="234.1" transform="rotate(-90 163.3 234.1)">1</text>
<text x="166.9" y="234.1" transform="rotate(-90 166.9 234.1)">2</text>
<text x="197.6" y="269.5">1</text>
<text x="197.6" y="273">2</text>
<text x="197.6" y="276.5">0</text>
<text x="158.3" y="331.5">3</text>
<text x="161.8" y="333.3">GND</text>
<text x="197.1" y="403.9">5</text>
<text x="200.6" y="405.6">GND</text>
<text x="149.6" y="411.3" transform="rotate(-90 149.6 411.3)">1</text>
<text x="163.7" y="411.3" transform="rotate(-90 163.7 411.3)">1</text>
<text x="197.1" y="410.9">7</text>
<text x="200.6" y="412.7">GND</text>
<text x="197.1" y="414.4">8</text>
<text x="200.6" y="416.2">GND</text>
<text x="149.6" y="420.3" transform="rotate(-90 149.6 420.3)">2</text>
<text x="163.7" y="420.3" transform="rotate(-90 163.7 420.3)">2</text>
</g>
<g font-size="3.2" fill="#8d2323">
<text x="216.6" y="148.1" transform="rotate(-90 216.6 148.1)">29</text>
<text x="220.1" y="148.1" transform="rotate(-90 220.1 148.1)">28</text>
<text x="223.7" y="148.1" transform="rotate(-90 223.7 148.1)">27</text>
<text x="193.2" y="160.4">14</text>
<text x="229.7" y="160.4">13</text>
<text x="193.2" y="167.5">16</text>
<text x="193.2" y="164">15</text>
<text x="229.7" y="164">12</text>
<text x="229.7" y="167.5">11</text>
<text x="193.2" y="171">17</text>
<text x="229.7" y="171">10</text>
<text x="193.2" y="174.6">18</text>
<text x="193.2" y="178.1">19</text>
<text x="229.7" y="178.1">8</text>
<text x="229.7" y="174.6">9</text>
<text x="193.2" y="185.1">21</text>
<text x="193.2" y="181.6">20</text>
<text x="229.7" y="185.1">6</text>
<text x="229.7" y="181.6">7</text>
<text x="193.2" y="188.7">22</text>
<text x="229.7" y="188.7">5</text>
<text x="193.2" y="195.7">24</text>
<text x="193.2" y="192.2">23</text>
<text x="229.7" y="195.7">3</text>
<text x="229.7" y="192.2">4</text>
<text x="193.2" y="199.2">25</text>
<text x="193.2" y="202.8">26</text>
<text x="229.7" y="199.2">2</text>
<text x="229.7" y="202.8">1</text>
</g>
<g font-size="3.2" fill="#f00">
<text x="197.1" y="407.4">6</text>
<text x="200.6" y="409.2">VDD</text>
</g>
<g font-size="2.5" fill="#8d2323">
<text x="200.4" y="161.9">P0.09</text>
<text x="218" y="158.4" transform="rotate(-90 218 158.4)">P1.07</text>
<text x="219.4" y="161.9">P1.06</text>
<text x="221.5" y="158.4" transform="rotate(-90 221.5 158.4)">P1.02</text>
<text x="225.1" y="158.4" transform="rotate(-90 225.1 158.4)">P1.01</text>
<text x="200.4" y="165.4">P0.10</text>
<text x="219.4" y="165.4">P1.04</text>
<text x="200.4" y="172.4">P1.13</text>
<text x="200.4" y="168.9">P1.11</text>
<text x="219.4" y="172.4">P1.00</text>
<text x="219.4" y="168.9">P0.11</text>
<text x="200.4" y="176">P1.15</text>
<text x="200.4" y="179.5">P0.02</text>
<text x="219.4" y="179.5">P0.22</text>
<text x="219.4" y="176">P0.24</text>
<text x="200.4" y="183">P0.29</text>
<text x="219.4" y="183">P0.20</text>
<text x="200.4" y="190.1">3.3v Out</text>
<text x="200.4" y="186.5">P0.31</text>
<text x="219.4" y="186.5">P0.17</text>
<text x="220.8" y="190.1">GND</text>
<text x="200.4" y="197.1">GND</text>
<text x="200.4" y="193.6">RST</text>
<text x="219.4" y="197.1">P0.08</text>
<text x="220.8" y="193.6">GND</text>
<text x="200.4" y="200.7">BATIN</text>
<text x="219.4" y="200.7">P0.06</text>
<text x="200.4" y="204.2">BATIN</text>
<text x="220.8" y="204.2">GND</text>
</g>
</svg>
